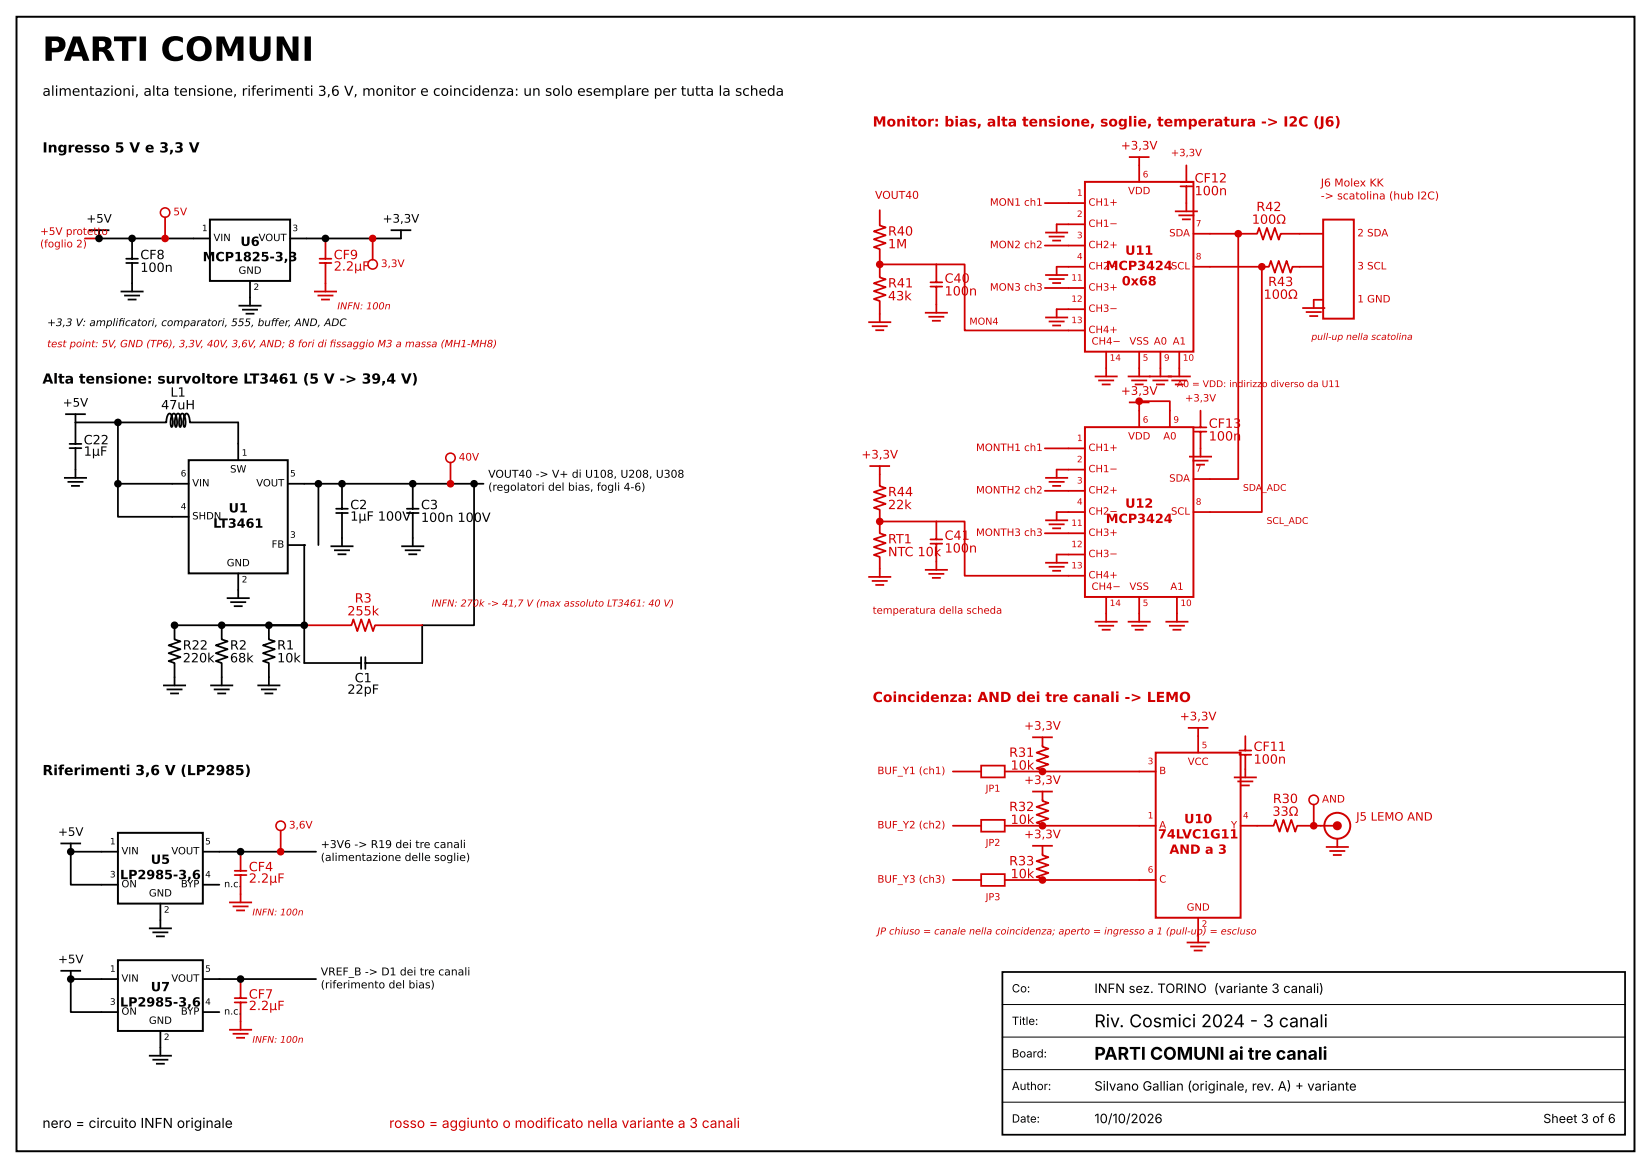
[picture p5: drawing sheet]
<svg xmlns="http://www.w3.org/2000/svg" width="297mm" height="210mm" viewBox="0 0 297 210" stroke-linecap="round" stroke-linejoin="round" font-family="sans-serif">
<g fill="none" stroke="#d00000" stroke-width=".32">
<path d="M29.7 39.1v3.8M158.2 37.8v2.8l1.1 .3-2.1 .7 2.1 .7-2.1 .7 2.1 .7-2.1 .7 1 .4v2.8M187.9 36.5h7.2M203.2 28.3h3.4M204.9 28.3v4.4M211.5 38h3.8M212.1 38.7h2.5M212.3 32.7h2.1M212.3 33.5h2.1M212.7 39.5h1.3M213.4 29.7v3M213.4 33.5v4.5"/>
<path d="M15.3 42.9h2.5M56.6 52.4h3.8M57.3 53.2h2.5M57.5 46.5h2.1M57.5 47.3h2.1M57.9 53.9h1.3M58.5 42.9v3.6M58.5 47.3v5.1M67 42.9v3.8M156.3 57.9h3.8M156.9 58.7h2.6M157.6 59.4h1.3"/>
<path d="M158.2 47.6v2.3l1.1 .3-2.1 .7 2.1 .8-2.1 .7 2.1 .7-2.1 .7 1 .3v3.8M158.2 47.6h10.2M166.5 56.2h3.8M167.1 57h2.6M167.3 50.8h2.2M167.3 51.5h2.2M167.8 57.7h1.2M168.4 47.6h5.1v11.8h21.6M168.4 47.6v3.2M168.4 51.5v4.7M187.9 44.2h7.2M187.9 51.8h7.2"/>
<path d="M188.1 41.8h3.8M188.1 49.5h3.8M188.1 57.1h3.8M188.8 42.5h2.5M188.8 50.2h2.5M188.8 57.8h2.5M189.4 43.3h1.3M189.4 50.9h1.3M189.4 58.5h1.3M195.1 40.3h-5.1v1.5M195.1 48h-5.1v1.5M195.1 55.6h-5.1v1.5"/>
<path d="M214.6 48h12.3M214.6 42h8.1M222.7 42v44.2h-8.1M222.7 42h3.4l.3-1 .7 2.1 .8-2.1 .7 2.1 .7-2.1 .7 2.1 .3-1.1h7.7M226.9 48v44.1h-12.3M226.9 48h1.3l.4-1.1 .7 2.1 .7-2.1 .7 2.1 .7-2.1 .7 2.1 .4-1h5.5M234.4 55.4h3.8M235 56.1h2.5M235.6 56.8h1.3M238 53.9h-1.7v1.5M197 67.7h3.8M197.7 68.4h2.5"/>
<path d="M198.3 69.1h1.3M198.9 63.2v4.5M203 67.7h11M203.2 72.4h3.4M203.6 68.4h2.6M204.2 69.1h1.3M204.9 72.2h5.5v4.6M204.9 63.2v4.5M204.9 72.4v4.4M207.4 68.4h2.6M208.1 69.1h1.2M208.7 63.2v4.5"/>
<path d="M210.8 68.4h2.6M211.5 69.1h1.2M212.1 63.2v4.5M214.8 76.9h2.2M214.8 77.6h2.2M215.9 73.9v3M215.9 77.6v4.5M81 83.2v3.8M156.5 83.8h3.4M158.2 83.8v3.6l1.1 .4-2.1 .7 2.1 .7-2.1 .7 2.1 .7-2.1 .7 1 .4v2.1M158.2 93.8v2.1l1.1 .4-2.1 .7 2.1 .7-2.1 .7 2.1 .7-2.1 .7 1 .4v3.6M158.2 93.8h10.2"/>
<path d="M167.3 97h2.2M167.3 97.8h2.2M168.4 93.8h5.1v9.7h21.6M168.4 93.8v3.2M168.4 97.8v4.7M187.9 80.6h7.2M187.9 88.3h7.2M187.9 95.9h7.2M188.1 85.9h3.8M188.1 93.6h3.8M188.8 86.7h2.5M188.8 94.3h2.5"/>
<path d="M189.4 87.4h1.3M189.4 95h1.3M195.1 84.5h-5.1v1.4M195.1 92.1h-5.1v1.5M195.1 99.7h-5.1v1.5M214 82.1h3.8M214.6 82.8h2.6M215.3 83.6h1.2M54.7 112.5h8.5l.4-1.1 .7 2.1 .7-2.1 .7 2.1 .7-2.1 .7 2.1 .3-1h8.5M156.3 103.8h3.8M156.9 104.5h2.6M157.6 105.2h1.3"/>
<path d="M166.5 102.5h3.8M167.1 103.2h2.6M167.8 103.9h1.2M188.1 101.2h3.8M188.8 101.9h2.5M189.4 102.7h1.3M197 111.8h3.8M197.7 112.5h2.5M198.3 113.3h1.3M198.9 107.4v4.4M203 111.8h3.8M203.6 112.5h2.6"/>
<path d="M204.2 113.3h1.3M204.9 107.4v4.4M209.8 111.8h3.8M210.4 112.5h2.5M211 113.3h1.3M211.7 107.4v4.4M171.4 138.8h5.1M176.5 137.7h4.2v2.1h-4.2zM180.7 138.8h27.1M185.8 132.6h3.4M187.5 132.6v1.7l1 .4-2.1 .7 2.1 .7-2.1 .7 2.1 .7-2.1 .7 1.1 .3v.3M213.8 130.9h3.4"/>
<path d="M215.5 130.9v4.5M222.1 139.8h3.8M222.9 135h2.1M222.9 135.7h2.1M224 132.4v2.6M224 135.7v4.1M42.2 156.6h2.1M42.2 157.4h2.1M43.3 153.2v3.4M43.3 157.4v4.9M50.5 149.4v3.8M171.4 148.5h5.1"/>
<path d="M171.4 158.3h5.1M176.5 147.4h4.2v2.2h-4.2zM176.5 157.2h4.2v2.1h-4.2zM180.7 148.5h27.1M180.7 158.3h27.1M185.8 142.4h3.4M185.8 152.1h3.4M187.5 142.4v1.7l1 .3-2.1 .7 2.1 .7-2.1 .7 2.1 .7-2.1 .7 1.1 .4v.2M187.5 152.1v1.7l1 .4-2.1 .7 2.1 .7-2.1 .7 2.1 .7-2.1 .7 1.1 .4v.2M222.7 140.5h2.5M223.1 148.5h6l.3-1.1 .7 2.2 .7-2.2 .7 2.2 .7-2.2 .7 2.2 .4-1.1h3M223.3 141.3h1.3"/>
<path d="M236.3 144.7v3.8M236.3 148.5h3.6M238.6 152.3h3.8M239.2 153h2.6M239.9 153.8h1.2M240.5 150.8v1.5M41.4 162.3h3.8M42 163h2.5M42.2 179.5h2.1M42.6 163.7h1.3M43.3 176.1v3.4M213.6 169.5h3.8"/>
<path d="M214.2 170.2h2.6M214.8 170.9h1.3M215.5 165.1v4.4M41.4 185.2h3.8M42 185.9h2.5M42.2 180.3h2.1M42.6 186.6h1.3M43.3 180.3v4.9"/>
</g>
<g fill="none" stroke="#000" stroke-width=".32">
<path d="M16.1 41.4h3.4M17.8 41.4v1.5h20M21.8 52.4h3.9M22.5 53.2h2.5M22.7 46.5h2.1M22.7 47.3h2.1M23.1 53.9h1.3M23.8 42.9v3.6M23.8 47.3v5.1M43.1 55h3.8M43.7 55.7h2.5M44.3 56.4h1.3"/>
<path d="M45 50.5v4.5M70.4 41.4h3.4M72.1 41.4v1.5h-19.9M11.9 74.5h3.4M12.5 79.8h2.1M13.6 74.5v5.3M13.6 76h7.6M21.2 76h8.7a1.73 1.73 0 0 1 .6-1.6 2.16 2.16 0 0 1 .4 2.4 2.26 2.26 0 0 1 .3-2.4h.1a2.3 2.3 0 0 1 .3 2.4 2.43 2.43 0 0 1 .3-2.4h.2a2.14 2.14 0 0 1 .3 2.4l-.2-.4a1.83 1.83 0 0 1 .6-2 2.21 2.21 0 0 1 .4 2.4 2.29 2.29 0 0 1 .3-2.4h.1a1.62 1.62 0 0 1 .5 1.6h8.7v6.8M21.2 76v11M11.7 85.9h3.8M12.3 86.7h2.5M12.5 80.6h2.1"/>
<path d="M12.9 87.4h1.3M13.6 80.6v5.3M21.2 87v5.9h12.7M21.2 87h12.7M51.7 87h35.3M51.7 98h3v21.2h10.2M57.3 87v11M59.6 98.2h3.8M60.2 99h2.6M60.4 91.5h2.2M60.4 92.3h2.2M60.9 99.7h1.2"/>
<path d="M61.5 87v4.5M61.5 92.3v5.9M72.3 98.2h3.8M73 99h2.5M73.2 91.5h2.1M73.2 92.3h2.1M73.6 99.7h1.3M74.2 87v4.5M74.2 92.3v5.9M85.3 87v25.5h-9.4v6.7h-10.2M39.9 112.5v2.5l1 .4-2.1 .7 2.1 .7-2.1 .7 2.1 .7-2.1 .7 1.1 .3v4.1M40.9 107.6h3.9"/>
<path d="M41.6 108.3h2.5M42.2 109h1.3M42.8 103.1v4.5M48.4 112.5v2.5l1 .4-2.1 .7 2.1 .7-2.1 .7 2.1 .7-2.1 .7 1.1 .3v4.1M54.7 112.5h-23.3v2.5l1 .4-2.1 .7 2.1 .7-2.1 .7 2.1 .7-2.1 .7 1.1 .3v4.1M64.9 118.2v2.1M65.7 118.2v2.1M29.5 123.3h3.8M30.1 124h2.6M30.8 124.7h1.2M38 123.3h3.8M38.6 124h2.5"/>
<path d="M39.2 124.7h1.3M46.4 123.3h3.9M47.1 124h2.5M47.7 124.7h1.3M11 151.7h3.4M12.7 153.2v5.9h8.5M12.7 153.2h8.5M12.7 151.7v1.5M36.5 153.2h20.3M36.5 159.1h2.9M11 174.6h3.4M12.7 176.1v5.9h8.5"/>
<path d="M12.7 174.6v1.5M12.7 176.1h8.5M26.9 167h3.9M27.6 167.7h2.5M28.2 168.4h1.3M28.8 162.5v4.5M36.5 176.1h20.3M26.9 189.9h3.9M27.6 190.6h2.5M28.2 191.3h1.3M28.8 185.4v4.5M36.5 182h2.9"/>
</g>
<g fill="#000">
<circle cx="54.7" cy="98" r=".16"/>
<circle cx="54.7" cy="112.5" r=".16"/>
</g>
<g fill="none" stroke="#d00000" stroke-width=".35">
<path d="M195.1 32.7h19.5v30.5h-19.5zM238 39.5h5.5v17.8h-5.5zM195.1 76.8h19.5v30.6h-19.5zM207.8 135.4h15.3v29.7h-15.3z"/>
<circle cx="240.5" cy="148.5" r="2.33"/>
</g>
<path d="M3 3h291v204h-291zM37.8 39.5h14.4v11h-14.4zM33.9 82.8h17.8v20.3h-17.8zM21.2 149.8h15.3v12.7h-15.3zM21.2 172.7h15.3v12.7h-15.3z" fill="none" stroke="#000" stroke-width=".35"/>
<g fill="#000" stroke="#000" stroke-width=".35">
<circle cx="17.8" cy="42.9" r=".51"/>
<circle cx="23.8" cy="42.9" r=".51"/>
<circle cx="58.5" cy="42.9" r=".51"/>
<circle cx="21.2" cy="76" r=".51"/>
<circle cx="21.2" cy="87" r=".51"/>
<circle cx="57.3" cy="87" r=".51"/>
<circle cx="61.5" cy="87" r=".51"/>
<circle cx="74.2" cy="87" r=".51"/>
<circle cx="85.3" cy="87" r=".51"/>
<circle cx="31.4" cy="112.5" r=".51"/>
<circle cx="39.9" cy="112.5" r=".51"/>
<circle cx="48.4" cy="112.5" r=".51"/>
<circle cx="54.7" cy="112.5" r=".51"/>
<circle cx="12.7" cy="153.2" r=".51"/>
<circle cx="43.3" cy="153.2" r=".51"/>
<circle cx="12.7" cy="176.1" r=".51"/>
<circle cx="43.3" cy="176.1" r=".51"/>
</g>
<g fill="none" stroke="#d00000" stroke-width=".28">
<circle cx="29.7" cy="38.2" r=".85"/>
<circle cx="67" cy="47.5" r=".85"/>
<circle cx="81" cy="82.3" r=".85"/>
<circle cx="50.5" cy="148.5" r=".85"/>
<circle cx="236.3" cy="143.8" r=".85"/>
</g>
<g fill="#d00000" stroke="#d00000" stroke-width=".35">
<circle cx="29.7" cy="42.9" r=".51"/>
<circle cx="67" cy="42.9" r=".51"/>
<circle cx="81" cy="87" r=".51"/>
<circle cx="50.5" cy="153.2" r=".51"/>
<circle cx="158.2" cy="47.6" r=".51"/>
<circle cx="204.9" cy="72.2" r=".51"/>
<circle cx="158.2" cy="93.8" r=".51"/>
<circle cx="222.7" cy="42" r=".51"/>
<circle cx="226.9" cy="48" r=".51"/>
<circle cx="187.5" cy="138.8" r=".51"/>
<circle cx="187.5" cy="148.5" r=".51"/>
<circle cx="187.5" cy="158.3" r=".51"/>
<circle cx="236.3" cy="148.5" r=".51"/>
<circle cx="240.5" cy="148.5" r=".64"/>
</g>
<path d="M180.3 174.8h112v29.3h-112z" fill="#fff" stroke="#000" stroke-width=".32"/>
<path d="M180.3 180.7h112M180.3 186.5h112M180.3 192.4h112M180.3 198.2h112" fill="none" stroke="#000" stroke-width=".18"/>
<text font-size="6" x="7.6" y="10.9">PARTI COMUNI</text>
<g font-size="3.2">
<text x="196.8" y="184.7">Riv. Cosmici 2024 - 3 canali</text>
<text x="196.8" y="190.6">PARTI COMUNI ai tre canali</text>
</g>
<g font-size="2.5">
<text x="7.6" y="17.2">alimentazioni, alta tensione, riferimenti 3,6 V, monitor e coincidenza: un solo esemplare per tutta la scheda</text>
<text x="7.6" y="27.4">Ingresso 5 V e 3,3 V</text>
<text x="7.6" y="69">Alta tensione: survoltore LT3461 (5 V -&gt; 39,4 V)</text>
<text x="7.6" y="139.4">Riferimenti 3,6 V (LP2985)</text>
<text x="7.6" y="202.9">nero = circuito INFN originale</text>
</g>
<g font-size="2.5" fill="#d00000">
<text x="156.9" y="22.8">Monitor: bias, alta tensione, soglie, temperatura -&gt; I2C (J6)</text>
<text x="156.9" y="126.3">Coincidenza: AND dei tre canali -&gt; LEMO</text>
<text x="70" y="202.9">rosso = aggiunto o modificato nella variante a 3 canali</text>
</g>
<g font-size="2.3" fill="#d00000">
<text x="214.8" y="32.8">CF12</text>
<text x="214.8" y="35.1">100n</text>
<text x="225.1" y="40.2">100Ω</text>
<text x="226" y="38">R42</text>
<text x="60" y="46.6">CF9</text>
<text x="159.7" y="42.4">R40</text>
<text x="159.7" y="44.7">1M</text>
<text x="202.4" y="45.8">U11</text>
<text x="60" y="48.7">2.2µF</text>
<text x="159.7" y="51.7">R41</text>
<text x="169.9" y="50.8">C40</text>
<text x="169.9" y="53.1">100n</text>
<text x="198.9" y="48.6">MCP3424</text>
<text x="201.8" y="51.3">0x68</text>
<text x="227.3" y="53.7">100Ω</text>
<text x="228.1" y="51.4">R43</text>
<text x="159.7" y="54">43k</text>
<text x="217.4" y="76.9">CF13</text>
<text x="217.4" y="79.2">100n</text>
<text x="159.7" y="89.2">R44</text>
<text x="159.7" y="91.6">22k</text>
<text x="198.9" y="94.1">MCP3424</text>
<text x="202.4" y="91.3">U12</text>
<text x="159.7" y="97.7">RT1</text>
<text x="159.7" y="100">NTC 10k</text>
<text x="169.9" y="97.1">C41</text>
<text x="169.9" y="99.4">100n</text>
<text x="62.5" y="110.7">255k</text>
<text x="63.8" y="108.4">R3</text>
<text x="181.5" y="136.1">R31</text>
<text x="225.5" y="135">CF11</text>
<text x="225.5" y="137.3">100n</text>
<text x="181.8" y="138.4">10k</text>
<text x="181.5" y="145.9">R32</text>
<text x="181.8" y="148.2">10k</text>
<text x="213" y="148">U10</text>
<text x="228.8" y="146.7">33Ω</text>
<text x="228.9" y="144.4">R30</text>
<text x="181.5" y="155.6">R33</text>
<text x="208.3" y="150.8">74LVC1G11</text>
<text x="210.3" y="153.6">AND a 3</text>
<text x="44.8" y="156.7">CF4</text>
<text x="44.8" y="158.7">2.2µF</text>
<text x="181.8" y="157.9">10k</text>
<text x="44.8" y="179.6">CF7</text>
<text x="44.8" y="181.7">2.2µF</text>
</g>
<g font-size="2.3">
<text x="25.2" y="46.6">CF8</text>
<text x="36.4" y="47">MCP1825-3,3</text>
<text x="43.2" y="44.2">U6</text>
<text x="25.2" y="48.9">100n</text>
<text x="30.7" y="71.3">L1</text>
<text x="29" y="73.6">47uH</text>
<text x="15.1" y="79.9">C22</text>
<text x="15.1" y="82">1µF</text>
<text x="38.3" y="94.9">LT3461</text>
<text x="41.1" y="92.2">U1</text>
<text x="63" y="91.6">C2</text>
<text x="63" y="93.6">1µF 100V</text>
<text x="75.7" y="91.6">C3</text>
<text x="75.7" y="93.9">100n 100V</text>
<text x="32.9" y="116.8">R22</text>
<text x="32.9" y="119.1">220k</text>
<text x="41.4" y="116.8">R2</text>
<text x="41.4" y="119.1">68k</text>
<text x="49.8" y="116.8">R1</text>
<text x="49.8" y="119.1">10k</text>
<text x="62.5" y="124.8">22pF</text>
<text x="63.8" y="122.7">C1</text>
<text x="27.1" y="155.4">U5</text>
<text x="21.6" y="158.1">LP2985-3,6</text>
<text x="27.1" y="178.3">U7</text>
<text x="196.8" y="178.6">INFN sez. TORINO (variante 3 canali)</text>
<text x="21.6" y="181">LP2985-3,6</text>
<text x="196.8" y="196.1">Silvano Gallian (originale, rev. A) + variante</text>
<text x="196.8" y="202">10/10/2026</text>
<text x="277.5" y="202">Sheet 3 of 6</text>
</g>
<g font-size="2.1" fill="#d00000">
<text x="201.6" y="26.9">+3,3V</text>
<text x="201.6" y="71">+3,3V</text>
<text x="154.9" y="82.5">+3,3V</text>
<text x="184.2" y="131.2">+3,3V</text>
<text x="212.2" y="129.5">+3,3V</text>
<text x="184.2" y="141">+3,3V</text>
<text x="243.9" y="147.6">J5 LEMO AND</text>
<text x="184.2" y="150.8">+3,3V</text>
</g>
<g font-size="2.1">
<text x="15.5" y="40">+5V</text>
<text x="68.8" y="40">+3,3V</text>
<text x="11.3" y="73.1">+5V</text>
<text x="10.4" y="150.3">+5V</text>
<text x="10.4" y="173.2">+5V</text>
</g>
<g font-size="2">
<text x="182" y="178.5">Co:</text>
<text x="182" y="184.3">Title:</text>
<text x="182" y="190.2">Board:</text>
<text x="182" y="196">Author:</text>
<text x="182" y="201.9">Date:</text>
</g>
<g font-size="1.9" fill="#d00000">
<text x="157.4" y="35.8">VOUT40</text>
<text x="237.5" y="33.5">J6 Molex KK</text>
<text x="237.5" y="35.9">-&gt; scatolina (hub I2C)</text>
<text x="31.2" y="38.7">5V</text>
<text x="7.2" y="42.2">+5V protetto</text>
<text x="7.2" y="44.5">(foglio 2)</text>
<text x="68.5" y="48">3,3V</text>
<text x="82.5" y="82.8">40V</text>
<text x="52" y="149">3,6V</text>
<text x="237.8" y="144.3">AND</text>
</g>
<g font-size="1.9">
<text x="8.5" y="58.6">+3,3 V: amplifcatori, comparatori, 555, bufer, AND, ADC</text>
<text x="21.3" y="58.6">i</text>
<text x="48.7" y="58.6">f</text>
<text x="87.8" y="85.9">VOUT40 -&gt; V+ di U108, U208, U308</text>
<text x="87.8" y="88.2">(regolatori del bias, fogli 4-6)</text>
<text x="57.7" y="152.5">+3V6 -&gt; R19 dei tre canali</text>
<text x="57.7" y="154.8">(alimentazione delle soglie)</text>
<text x="57.7" y="175.4">VREF_B -&gt; D1 dei tre canali</text>
<text x="57.7" y="177.7">(riferimento del bias)</text>
</g>
<g font-size="1.8" fill="#d00000">
<text x="210.6" y="28.1">+3,3V</text>
<text x="202.9" y="34.9">VDD</text>
<text x="178" y="37">MON1 ch1</text>
<text x="195.8" y="37">CH1+</text>
<text x="195.8" y="40.8">CH1−</text>
<text x="178" y="44.6">MON2 ch2</text>
<text x="195.8" y="44.6">CH2+</text>
<text x="210.3" y="42.5">SDA</text>
<text x="244.1" y="42.5">2 SDA</text>
<text x="178" y="52.3">MON3 ch3</text>
<text x="195.8" y="48.4">CH2−</text>
<text x="195.8" y="52.3">CH3+</text>
<text x="210.6" y="48.4">SCL</text>
<text x="244.1" y="48.5">3 SCL</text>
<text x="195.8" y="56.1">CH3−</text>
<text x="195.8" y="59.9">CH4+</text>
<text x="244.1" y="54.4">1 GND</text>
<text x="8.5" y="62.4">test point: 5V, GND (TP6), 3,3V, 40V, 3,6V, AND; 8 fori di fssaggio M3 a massa (MH1-MH8)</text>
<text x="59.3" y="62.4">i</text>
<text x="196.3" y="62">CH4−</text>
<text x="203.1" y="62">VSS A0 A1</text>
<text x="213.1" y="72.2">+3,3V</text>
<text x="175.5" y="81.1">MONTH1 ch1</text>
<text x="195.8" y="81.1">CH1+</text>
<text x="202.9" y="79">VDD</text>
<text x="209.2" y="79">A0</text>
<text x="175.5" y="88.8">MONTH2 ch2</text>
<text x="195.8" y="84.9">CH1−</text>
<text x="195.8" y="88.7">CH2+</text>
<text x="210.3" y="86.6">SDA</text>
<text x="195.8" y="92.6">CH2−</text>
<text x="210.6" y="92.6">SCL</text>
<text x="175.5" y="96.4">MONTH3 ch3</text>
<text x="195.8" y="96.4">CH3+</text>
<text x="195.8" y="100.2">CH3−</text>
<text x="195.8" y="104">CH4+</text>
<text x="196.3" y="106.1">CH4−</text>
<text x="203.1" y="106.1">VSS</text>
<text x="210.5" y="106.1">A1</text>
<text x="156.9" y="110.4">temperatura della scheda</text>
<text x="213.6" y="137.6">VCC</text>
<text x="157.8" y="139.2">BUF_Y1 (ch1)</text>
<text x="208.5" y="139.2">B</text>
<text x="157.8" y="149">BUF_Y2 (ch2)</text>
<text x="208.5" y="149">A</text>
<text x="221.4" y="149">Y</text>
<text x="157.8" y="158.7">BUF_Y3 (ch3)</text>
<text x="208.5" y="158.7">C</text>
<text x="213.4" y="163.8">GND</text>
</g>
<g font-size="1.8">
<text x="38.4" y="43.4">VIN</text>
<text x="46.5" y="43.4">VOUT</text>
<text x="42.9" y="49.2">GND</text>
<text x="34.6" y="87.5">VIN</text>
<text x="41.4" y="85">SW</text>
<text x="46.1" y="87.5">VOUT</text>
<text x="34.6" y="93.4">SHDN</text>
<text x="40.8" y="101.8">GND</text>
<text x="48.8" y="98.5">FB</text>
<text x="21.8" y="153.6">VIN</text>
<text x="30.8" y="153.6">VOUT</text>
<text x="21.8" y="159.6">ON</text>
<text x="26.8" y="161.2">GND</text>
<text x="32.5" y="159.6">BYP</text>
<text x="21.8" y="176.5">VIN</text>
<text x="30.8" y="176.5">VOUT</text>
<text x="21.8" y="182.5">ON</text>
<text x="26.8" y="184.1">GND</text>
<text x="32.5" y="182.5">BYP</text>
</g>
<g font-size="1.7" fill="#d00000">
<text x="60.7" y="55.6">INFN: 100n</text>
<text x="174.3" y="58.4">MON4</text>
<text x="235.8" y="61.1">pull-up nella scatolina</text>
<text x="211.7" y="69.6">A0 = VDD: indirizzo diverso da U11</text>
<text x="223.5" y="88.3">SDA_ADC</text>
<text x="227.8" y="94.2">SCL_ADC</text>
<text x="77.6" y="109.1">INFN: 270k -&gt; 41,7 V (max assoluto LT3461: 40 V)</text>
<text x="177.3" y="142.4">JP1</text>
<text x="177.3" y="152.1">JP2</text>
<text x="177.3" y="161.9">JP3</text>
<text x="45.4" y="164.6">INFN: 100n</text>
<text x="157.8" y="168.1">JP chiuso = canale nella coincidenza; aperto = ingresso a 1 (pull-up) = escluso</text>
<text x="45.4" y="187.5">INFN: 100n</text>
</g>
<g font-size="1.7">
<text x="40.3" y="159.6">n.c.</text>
<text x="40.3" y="182.5">n.c.</text>
</g>
<g font-size="1.6" fill="#d00000">
<text x="193.7" y="35.2">1</text>
<text x="205.5" y="31.9">6</text>
<text x="193.7" y="39">2</text>
<text x="215.1" y="40.7">7</text>
<text x="193.7" y="42.8">3</text>
<text x="193.7" y="46.7">4</text>
<text x="215.1" y="46.7">8</text>
<text x="192.7" y="50.5">11</text>
<text x="192.7" y="54.3">12</text>
<text x="192.7" y="58.1">13</text>
<text x="199.6" y="64.9">14</text>
<text x="205.5" y="64.9">5</text>
<text x="209.3" y="64.9">9</text>
<text x="212.7" y="64.9">10</text>
<text x="205.5" y="76">6</text>
<text x="211" y="76">9</text>
<text x="193.7" y="79.3">1</text>
<text x="193.7" y="83.1">2</text>
<text x="193.7" y="87">3</text>
<text x="215.1" y="84.8">7</text>
<text x="192.7" y="94.6">11</text>
<text x="193.7" y="90.8">4</text>
<text x="215.1" y="90.8">8</text>
<text x="192.7" y="98.4">12</text>
<text x="192.7" y="102.2">13</text>
<text x="199.6" y="109">14</text>
<text x="205.5" y="109">5</text>
<text x="212.3" y="109">10</text>
<text x="206.4" y="137.4">3</text>
<text x="216.1" y="134.6">5</text>
<text x="206.4" y="147.2">1</text>
<text x="223.5" y="147.2">4</text>
<text x="206.4" y="156.9">6</text>
<text x="216.1" y="166.7">2</text>
</g>
<g font-size="1.6">
<text x="36.3" y="41.6">1</text>
<text x="52.6" y="41.6">3</text>
<text x="45.6" y="52.2">2</text>
<text x="43.5" y="82">1</text>
<text x="32.5" y="85.7">6</text>
<text x="52.2" y="85.7">5</text>
<text x="32.5" y="91.6">4</text>
<text x="52.2" y="96.7">3</text>
<text x="43.5" y="104.8">2</text>
<text x="19.8" y="151.9">1</text>
<text x="36.9" y="151.9">5</text>
<text x="19.8" y="157.8">3</text>
<text x="36.9" y="157.8">4</text>
<text x="29.5" y="164.1">2</text>
<text x="19.8" y="174.8">1</text>
<text x="36.9" y="174.8">5</text>
<text x="19.8" y="180.7">3</text>
<text x="36.9" y="180.7">4</text>
<text x="29.5" y="187">2</text>
</g>
</svg>
